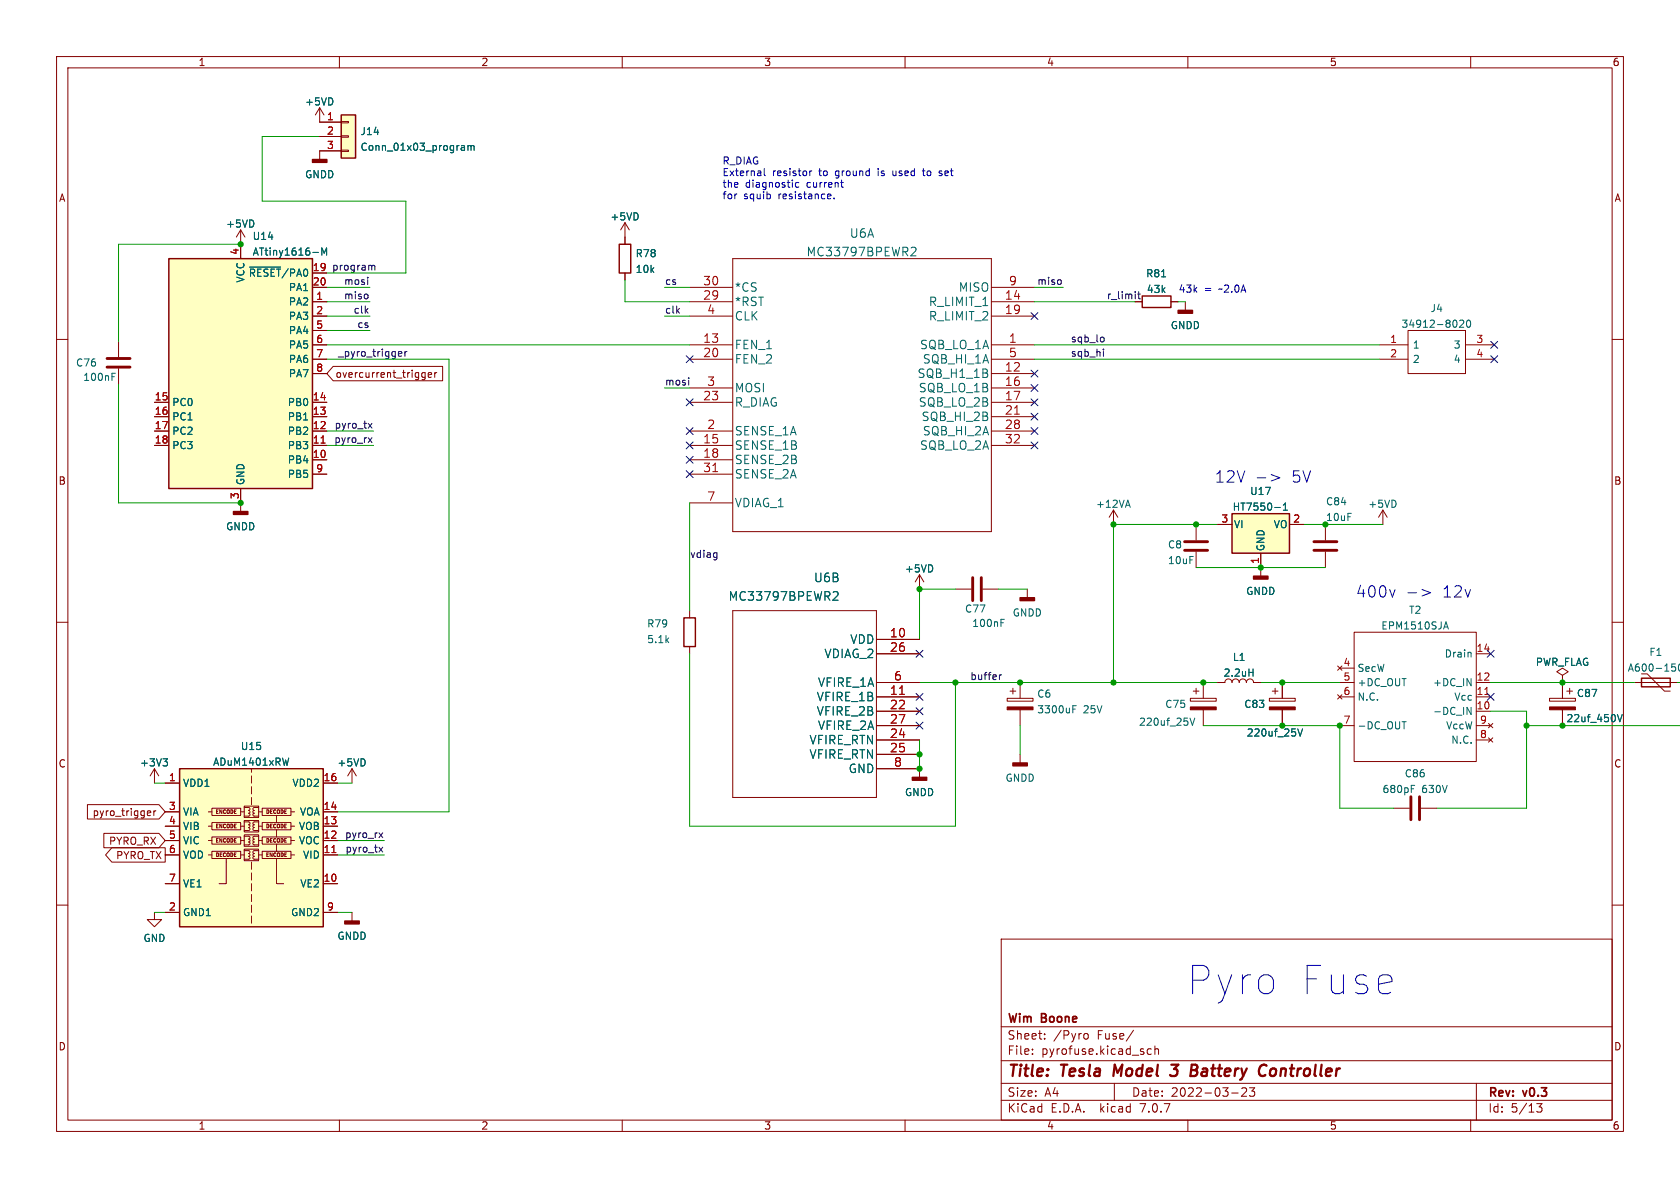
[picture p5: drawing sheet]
<svg xmlns="http://www.w3.org/2000/svg" width="297mm" height="210mm" viewBox="0 0 297 210" stroke-linecap="round" stroke-linejoin="round" font-family="sans-serif">
<g fill="none" stroke="#840000" stroke-width=".18">
<path d="M10 10h277v190h-277zM12 12h273v186h-273zM56.5 19.1v2.5h3.8M56.5 19.1l-.7 1.2M56.5 19.1l.8 1.2M60 10v2M110 10v2M160 10v2M210 10v2M260 10v2M56.5 24.1h3.8M60.3 26.5h1.3v.3h-1.3z"/>
<path d="M60.3 24h1.3v.3h-1.3zM60.3 21.5h1.3v.2h-1.3zM60.3 26.7h-3.8v1.5M110.5 39.4l-.8 1.2M110.5 39.4v3.8M110.5 39.4l.8 1.2M10 60h2M42.5 40.6v5.1M42.5 40.6l-.7 1.3M42.5 40.6l.8 1.3M55.2 53.3h2.6M55.2 55.9h2.6"/>
<path d="M55.2 50.8h2.6M55.2 48.3h2.6M55.2 58.4h2.6M110.5 48.3v1.2M121.9 53.3h7.6M121.9 55.9h7.6M121.9 50.8h7.6M129.5 45.7h45.8v48.3h-45.8zM175.3 53.3h7.6M175.3 55.9h7.6M175.3 50.8h7.6M200.7 53.3h1.2"/>
<path d="M207 53.3h1.3M209.5 53.3v1.6M248.9 58.4h10.2v7.6h-10.2zM285 60h2M21 60.3v2.8M21 65.2v2.7M27.3 78.7h2.5M27.3 71.1h2.5M27.3 76.2h2.5M27.3 73.7h2.5M55.2 61h2.6M55.2 63.5h2.6"/>
<path d="M55.2 66h2.6M55.2 78.7h2.6M55.2 71.1h2.6M55.2 76.2h2.6M55.2 73.7h2.6M58.9 64.8h19.4v2.5h-19.4l-1.1-1.3zM74.7 66.6h.5M74.7 65.9h.5M75.2 65.9v1l-.2 .2h-.3M75.7 66.3l.6-.1-.1-.3h-.3l-.2 .1 .1 .6h.4M76.9 65.9v.8M77.2 65.9l-.3 .2"/>
<path d="M121.9 61h7.6M121.9 63.5h7.6M121.9 78.7h7.6M121.9 68.6h7.6M121.9 71.1h7.6M121.9 76.2h7.6M175.3 61h7.6M175.3 63.5h7.6M175.3 66h7.6M175.3 78.7h7.6M175.3 68.6h7.6M175.3 71.1h7.6"/>
<path d="M175.3 76.2h7.6M175.3 73.7h7.6M243.8 61h5.1M243.8 63.5h5.1M259.1 61h5.1M259.1 63.5h5.1M42.5 86.4v4M55.2 81.3h2.6M55.2 83.8h2.6M121.9 81.3h7.6M121.9 83.8h7.6M121.9 88.9h7.6"/>
<path d="M196.8 90.2l-.7 1.2M196.8 90.2v2.5M196.8 90.2l.8 1.2M211.5 92.7v2.8M211.5 97.5v2.8M215.3 92.7h2.5M222.9 97.8v4.1M228 92.7h2.5M234.3 92.7v2.8M234.3 97.5v2.8M244.5 90.2l-.8 1.2M244.5 90.2v2.5"/>
<path d="M244.5 90.2l.7 1.2M10 110h2M121.9 108v1.2M121.9 114.3v1.3M129.5 108h25.4v33h-25.4zM154.9 113h7.7M154.9 115.6h7.7M162.6 101.6v2.5M162.6 101.6l-.8 1.3M162.6 101.6l.7 1.3M168.9 104.1h2.8M173.7 104.1h2.8"/>
<path d="M181.6 104.1v1.6M236.5 117.7l.7 .8M236.9 118.1h2.5M237.2 117.7l-.7 .8M239.4 111.8h21.6v22.8h-21.6zM261 115.6h2.5M276.2 119.4l-1-.7 1-.6 1 .6-1 .7v1.3M285 110h2M290.2 119.1h1l3.1 3.1h1M27.3 135.9l-.8 1.3M27.3 135.9v2.5M27.3 135.9l.8 1.3"/>
<path d="M29.2 138.4h2.5M44.4 135.9v.6M44.4 137.2v1.2M44.4 139.1v1.2M57.1 138.4h2.6M62.2 135.9l-.7 1.3M62.2 135.9v2.5M62.2 135.9l.8 1.3M154.9 135.9h7.7v1.5M154.9 120.7h7.7M154.9 123.2h7.7M154.9 125.7h7.7"/>
<path d="M154.9 130.8h7.7M154.9 133.4h7.7M154.9 128.3h7.7M178.1 123.4h4.5v.6h-4.5zM178.6 122.2h1M179.1 121.7v1M180.3 120.7v2.7M180.3 125.5v2.8M180.3 133.4v1.5M210.4 123.4h4.6v.6h-4.6zM210.9 122.2h1.1M211.5 121.7v1"/>
<path d="M212.7 120.7v2.7M212.7 125.5v2.8M215.3 120.7h1.2a.64 .64 0 0 1 .7-.7 .64 .64 0 0 1 .6 .7 .64 .64 0 0 1 .6-.7 .64 .64 0 0 1 .7 .7 .64 .64 0 0 1 .6-.7 .64 .64 0 0 1 .6 .7 .64 .64 0 0 1 .7-.7 .64 .64 0 0 1 .6 .7h1.3M224.4 123.4h4.6v.6h-4.6zM224.9 122.2h1M225.4 121.7v1M226.7 120.7v2.7M226.7 125.5v2.8M236.5 122.8l.7 .8M236.9 120.7h2.5M236.9 123.2h2.5M236.9 128.3h2.5"/>
<path d="M237.2 122.8l-.7 .8M261 120.7h2.5M261 123.2h2.5M261 125.7h2.5M261 130.8h2.5M261 128.3h2.5M263.1 130.4l.8 .8M263.1 127.9l.8 .8M263.9 130.4l-.8 .8M263.9 127.9l-.8 .8M273.9 123.4h4.6v.6h-4.6zM276.2 120.7h.1"/>
<path d="M276.2 120.7v2.7M276.2 125.5v2.8M277 122.2h1M277.5 121.7v1M288.9 120.7h7.6M10 160h2M15.5 142.2h12.6l1.1 1.3-1.1 1.3h-12.6zM18.4 147.3h9.7l1.1 1.3-1.1 1.3h-9.7zM19.8 149.9h9.4v2.5h-9.4l-1.1-1.3zM26.2 143.3l.4 .1 .1 .2-.7 .2M26.6 144.1l-.4 .1M27.2 143.3v.9"/>
<path d="M27.6 143.3l-.4 .3M29.2 151.1h2.5M29.2 148.6h2.5M29.2 146.1h2.5M29.2 143.5h2.5M29.2 156.2h2.5M36.8 151.1h.7M36.8 148.6h.7M36.8 146.1h.7M36.8 143.5h.7M37.5 150.5h5v1.3h-5zM37.5 148h5v1.2h-5z"/>
<path d="M37.5 145.4h5v1.3h-5zM37.5 142.9h5v1.2h-5zM40 151.8v4.4h-1.3M42.5 151.1h.7M42.5 148.6h.7M42.5 146.1h.7M42.5 143.5h.7M43.2 150.1h2.5v2h-2.5zM43.2 147.6h2.5v2h-2.5zM43.2 145h2.5v2.1h-2.5zM43.2 142.5h2.5v2h-2.5zM43.2 150.4h.8l.2 .2-.3 .3 .3 .2-.1 .2-.2 .1 .3 .1-.1 .3-.9 .1"/>
<path d="M43.2 147.8h.8l.2 .3-.3 .2 .3 .2-.1 .2-.2 .1 .3 .2-.1 .3-.9 .1M43.2 145.3h.8l.2 .2-.3 .3 .3 .2-.1 .2-.2 .1 .3 .1-.1 .3-.9 .1M43.2 142.7l.8 .1 .2 .2-.3 .3 .3 .2-.1 .2-.2 .1 .3 .1-.1 .3-.9 .1M44.4 141v1.2M44.4 152.4v1.3M44.4 154.3v1.3M44.4 156.2v1.3M44.4 158.1v1.3M45.7 150.4h-.8l-.2 .2 .3 .3-.3 .2 .1 .2 .2 .1-.3 .1 .1 .3 .9 .1M45.7 147.8h-.8l-.2 .3 .3 .2-.3 .2 .1 .3h.2l-.3 .2 .1 .3 .9 .1M45.7 145.3h-.8l-.2 .2 .3 .3-.3 .2 .1 .2 .2 .1-.3 .2 .1 .2 .9 .1M45.7 142.7l-.8 .1-.2 .2 .3 .3-.3 .2 .1 .2 .2 .1-.3 .1 .1 .3 .9 .1"/>
<path d="M45.7 151.1h.7M45.7 148.6h.7M45.7 146.1h.7M45.7 143.5h.7M46.4 150.5h5v1.3h-5zM46.4 148h5v1.2h-5zM46.4 145.4h5v1.3h-5zM46.4 142.9h5v1.2h-5zM48.9 151.8v4.4h1.3M48.9 144.1v1.3M48.9 146.7v1.3M48.9 149.2v1.3"/>
<path d="M51.4 151.1h.7M51.4 148.6h.7M51.4 146.1h.7M51.4 143.5h.7M57.1 151.1h2.6M57.1 148.6h2.6M57.1 146.1h2.6M57.1 143.5h2.6M57.1 156.2h2.6M246.4 142.9h2.8M251.2 142.9h2.8M285 160h2"/>
<path d="M27.3 161.3v1.3h-1.3l1.3 1.2 1.3-1.2h-1.3M29.2 161.3h2.5M44.4 160v1.3M44.4 161.9v1.3M57.1 161.3h2.6M62.2 161.3v1.5M177 166h108v32h-108zM60 198v2M110 198v2M160 198v2M177 194.5h108M177 191.5h108"/>
<path d="M177 187.5h108M177 181.5h108M182.5 186.3v.1M182.5 185.5v.1M184.7 183.6v.1M184.7 182.8v.1M191.7 182.8l.4-.1 .3 .3-.1 .6-.2 .1-.4-.1M197 191.5v3M200.4 182.1l-1.3 2M203.5 185.5l-.4-.1-.3 .3v.4l.2 .2h.5M204.2 185.5l.2-.1 .3 .1 .1 .9M204.2 184.9v1.5"/>
<path d="M210 198v2M217.7 193.2h1.2M220.3 192.4v.5l-.8 .9h.9M221.8 192.3l-.5 .6 .4 .1v.7l-.2 .1h-.4l-.2-.1M260 198v2M261 191.5v6.5M271.7 195.1h.9l-.5 .6 .4 .1v.7l-.2 .1-.6-.1"/>
</g>
<path d="M197.1 188.2l-.3 2M207.1 188.2h1.2l-.7 .8 .4 .1M208 190l-.3 .2-.8-.1M210.7 188.2h.7a.49 .49 0 0 1 .3 .5 .49 .49 0 0 1-.5 .5l.3 .1a.58 .58 0 0 1-.3 .9M223.6 188.2l.3 .2M225.3 188.9a.62 .62 0 0 0-.7 .4v.7a.52 .52 0 0 0 .7 .1" fill="none" stroke="#840000" stroke-width=".4"/>
<g fill="#840000" stroke="#840000" stroke-width=".25">
<path d="M161.3 137.4h2.5v.5h-2.5z"/>
<path d="M179.1 134.9h2.5v.5h-2.5z"/>
<path d="M180.3 105.7h2.6v.5h-2.6z"/>
<path d="M41.3 90.4h2.5v.5h-2.5z"/>
<path d="M61 162.8h2.5v.5h-2.5z"/>
<path d="M55.2 28.2h2.6v.5h-2.6z"/>
<path d="M208.3 54.9h2.5v.5h-2.5z"/>
<path d="M221.6 101.9h2.6v.5h-2.6z"/>
</g>
<g fill="none" stroke="#006464" stroke-width=".18">
<path d="M81.7 25.7l.4 .1v.8M82.1 26.5l-.4 .1M82.1 26l-.4 .1M82.7 25.9l.4-.2 .2 .2M82.7 25.7v.9M83.3 25.9l.2-.2 .3 .1v.8M83.3 25.9v.7M44.1 47.2h5.5M55.3 44.6h1M56.9 45.1v-1.3l.4 .9 .4-.9v1.3M161.3 43.7l.5 .1 .1 .3-.9 1.1h.9M205.3 48.9h.8"/>
<path d="M258.1 56.7l.4-.1 .3 .4-.8 .9h.8M259.4 56.7l.2-.1a.68 .68 0 0 1 .4 .6 .68 .68 0 0 1-.4 .7l-.2-.2-.1-.3zM19.8 66.6h.4M19.8 66h.6M199.1 89.3h.6M199.4 88.4l.4 1.3M225.4 89.7h.9M226.9 90.2h.7M226.9 89.3l.3-.4v1.3M147.5 104.6l.5 .1 .2 .3-1 1.1h1M177 110.1h.4M177 109.5h.6"/>
<path d="M220.8 118.9h.7M221.5 118.3v1.2M255.3 110.8h.6M255.6 109.9l.5 1.3M260 115.4l.1 .7M295.6 117.4h.6M295.7 117.9h.3l.2 .2v.4l-.5 .1M297 117.4h.1M297 118.6h.1M297 117.4a.79 .79 0 0 0 0 1.2M28.8 134.1h.8l-.4 .5M29.4 134.6l.2 .3v.3l-.2 .2"/>
<path d="M51 134l-.3 1.3M189.7 125.4h.4M189.7 124.7h.6M210.4 126.9l.4 1.3 .4-1.3M229.4 128.8l.4 1.3 .5-1.3M247.9 127.6h.7M249.5 139.4h.4M249.5 138.8h.6M259.3 125l.8 1.3v-1.3M285.9 126.3l.5 1.3 .4-1.3"/>
</g>
<g fill="#840000" stroke="#840000" stroke-width=".18">
<path d="M273.9 125h4.6v.5h-4.6z"/>
<path d="M178.1 125h4.5v.5h-4.5z"/>
<path d="M210.4 125h4.6v.5h-4.6z"/>
<path d="M224.4 125h4.6v.5h-4.6z"/>
</g>
<path d="M60.3 20.3h2.6v7.6h-2.6zM29.8 45.7h25.4v40.7h-25.4zM109.5 43.2h2v5.1h-2zM201.9 52.3h5.1v2.1h-5.1zM217.8 90.8h10.2v7h-10.2zM120.9 109.2h2v5.1h-2zM290.2 119.9h5.1v1.5h-5.1zM31.7 135.9h25.4v27.9h-25.4z" fill="none" stroke="#840000" stroke-width=".25"/>
<path d="M18.9 64.9h4.1M18.9 63.4h4.1M209.4 97.3h4.1M209.4 95.8h4.1M232.3 97.3h4M232.3 95.8h4M172 102.1v4.1M173.5 102.1v4.1M249.4 140.8v4.1M251 140.8v4.1" fill="none" stroke="#840000" stroke-width=".51"/>
<g fill="#ffffc2" stroke="#ffffc2" stroke-width=".18">
<path d="M217.8 90.8h10.2v7h-10.2z"/>
<path d="M31.7 135.9h25.4v27.9h-25.4z"/>
<path d="M60.3 20.3h2.6v7.6h-2.6z"/>
<path d="M29.8 45.7h25.4v40.7h-25.4z"/>
</g>
<path d="M56.8 78.3h.7M179.4 73.2h.8M126 83.4h.9M159 122.7h.9M262.5 122.8h.7M58.7 150.7h.7" fill="none" stroke="#a90000" stroke-width=".18"/>
<g fill="none" stroke="#0f0f0f" stroke-width=".18">
<path d="M65 52.1v.6M65 49v.1M65 49.4v.9M65.7 47v.1M65.7 47.1v.6M65.7 47.1l.2-.2 .3 .1 .1 .7M187.6 49.6v.6M195 59.6l.2 .2v.4l-.2 .2M201.1 52h.5M201.3 51.6v1l.3 .2M65.1 74.8l.7 .9M65.1 77.4l.7 .8"/>
<path d="M65.8 74.8l-.7 .9M65.8 77.4l-.7 .8M70.6 62.1l.4 .1v.2l-.6 .2M71 62.9l-.4 .1M71.6 62.1v.9M71.9 62.1l-.3 .3M121.7 66.8v.1M121.7 67.2v.9M195.1 61.7v.1M195.1 62.1v.9M126.6 97.7l.1 .1M126.7 97.7v1l-.1 .2"/>
<path d="M126.7 98.5h-.1M176.7 119.3v.8M177.1 119.3l-.4 .2M67 149.8l.7 .8M67 147.2l.7 .9M67.7 149.8l-.7 .8M67.7 147.2l-.7 .9"/>
</g>
<g fill="none" stroke="#0000c2" stroke-width=".18">
<path d="M135.1 29.8v1.1l.2 .2M141.2 32.3h-.3l-.3 .2 .1 .5h.5M143.2 30.2v.9M143.5 30.2l-.3 .3M146.7 34.3l.2 .3-.6 .1M146.8 35.1h-.1M147.5 35v.1M148.6 32.3h.5M148.8 32.9l.3 .2M157.9 30.2v.7l.1 .2M163.1 30.2h.4M163.2 29.8v1.1l.3 .2"/>
<path d="M166.1 30.3h.4M166.1 30.6l.5 .2M166.6 30.9l-.2 .2-.4-.1M224.7 83.9l1.6 .6-1.6 .5M248.9 104.8h1.5M251.4 104.2l1.5 .6-1.5 .6"/>
</g>
<g fill="none" stroke="#009600" stroke-width=".18">
<path d="M56.5 24.1h-10.1v11.5h25.4v12.7h-14M42.5 43.2h-21.5v17.1M57.8 50.8h7.6M57.8 53.3h7.6M57.8 55.9h7.6M57.8 58.4h7.6M110.5 49.5v3.8h11.4M117.5 50.8h4.4M117.5 55.9h4.4M182.9 50.8h5.1M182.9 53.3h17.8M208.3 53.3h1.2"/>
<path d="M21 67.9v21h21.5M57.8 61h64.1M57.8 63.5h21.6v80h-19.7M57.8 76.2h8.2M57.8 78.7h8.2M117.5 68.6h4.4M182.9 61h60.9M182.9 63.5h60.9M121.9 88.9v19.1M215.3 92.7h-18.5v28M230.5 92.7h14M121.9 115.6v30.5h47v-25.4"/>
<path d="M168.9 104.1h-6.3v8.9M176.5 104.1h5.1M211.5 100.3h22.8M27.3 138.4h1.9M59.7 138.4h2.5M162.6 120.7h52.7M162.6 130.8v5.1M180.3 128.3v5.1M212.7 128.3h24.2v14.6h9.5M222.9 120.7h14M263.5 120.7h25.4M263.5 125.7h6.4v17.2h-15.9"/>
<path d="M269.9 128.3h27.2M296.5 120.7h.6M59.7 151.1h8.2M59.7 148.6h8.2M27.3 161.3h1.9M59.7 161.3h2.5"/>
</g>
<g fill="none" stroke="#000084" stroke-width=".18">
<path d="M182.3 55.3l1.2 1.2M183.5 55.3l-1.2 1.2M121.3 78.1l1.2 1.2M121.3 75.6l1.2 1.2M121.3 70.5l1.2 1.2M121.3 62.9l1.2 1.2M122.5 78.1l-1.2 1.2M122.5 75.6l-1.2 1.2M122.5 70.5l-1.2 1.2M122.5 62.9l-1.2 1.2M182.3 65.4l1.2 1.2M182.3 70.5l1.2 1.2"/>
<path d="M182.3 68l1.2 1.2M182.3 75.6l1.2 1.2M182.3 73.1l1.2 1.2M182.3 78.1l1.2 1.2M183.5 65.4l-1.2 1.2M183.5 70.5l-1.2 1.2M183.5 68l-1.2 1.2M183.5 75.6l-1.2 1.2M183.5 73.1l-1.2 1.2M183.5 78.1l-1.2 1.2M263.6 62.9l1.2 1.2M263.6 60.4l1.2 1.2"/>
<path d="M264.8 62.9l-1.2 1.2M264.8 60.4l-1.2 1.2M121.3 83.2l1.2 1.2M121.3 80.7l1.2 1.2M122.5 83.2l-1.2 1.2M122.5 80.7l-1.2 1.2M162 115l1.2 1.2M163.2 115l-1.2 1.2M262.9 115l1.2 1.2M264.1 115l-1.2 1.2M162 125.1l1.2 1.2M162 127.7l1.2 1.2"/>
<path d="M162 122.6l1.2 1.2M163.2 125.1l-1.2 1.2M163.2 127.7l-1.2 1.2M163.2 122.6l-1.2 1.2M262.9 122.6l1.2 1.2M264.1 122.6l-1.2 1.2"/>
</g>
<g fill="#009600" stroke="#009600" stroke-width=".18">
<circle cx="162.6" cy="133.4" r=".46"/>
<circle cx="162.6" cy="135.9" r=".46"/>
<circle cx="162.6" cy="104.1" r=".46"/>
<circle cx="180.3" cy="120.7" r=".46"/>
<circle cx="168.9" cy="120.7" r=".46"/>
<circle cx="276.2" cy="128.3" r=".46"/>
<circle cx="276.2" cy="120.7" r=".46"/>
<circle cx="42.5" cy="43.2" r=".46"/>
<circle cx="211.5" cy="92.7" r=".46"/>
<circle cx="196.8" cy="92.7" r=".46"/>
<circle cx="196.8" cy="120.7" r=".46"/>
<circle cx="236.9" cy="128.3" r=".46"/>
<circle cx="222.9" cy="100.3" r=".46"/>
<circle cx="234.3" cy="92.7" r=".46"/>
<circle cx="226.7" cy="120.7" r=".46"/>
<circle cx="226.7" cy="128.3" r=".46"/>
<circle cx="212.7" cy="120.7" r=".46"/>
<circle cx="269.9" cy="128.3" r=".46"/>
<circle cx="42.5" cy="88.9" r=".46"/>
</g>
<g font-size="7" fill="#0000c2">
<text x="209.5" y="176.3">Pyro</text>
<text x="229.2" y="176.3">Fuse</text>
</g>
<g font-size="2.8" fill="#0000c2">
<text x="214.6" y="85.5">12V</text>
<text x="228.3" y="85.5">5V</text>
<text x="239.7" y="105.8">400v</text>
<text x="255.1" y="105.8">12v</text>
</g>
<text font-size="2.8" fill="#006464" x="221.7" y="85.5">-&gt;</text>
<g font-size="2.8" fill="#840000">
<text x="178" y="190.9">Title:</text>
<text x="187.7" y="190.9">Tesla</text>
<text x="197.7" y="190.9">Model</text>
<text x="208.7" y="190.9">3</text>
<text x="212.9" y="190.9">Battery</text>
<text x="225.8" y="190.9">Controller</text>
</g>
<g font-size="2.1" fill="#006464">
<text x="142.5" y="45.5">MC33797BPEWR2</text>
<text x="150.1" y="42.2">U6A</text>
<text x="129.8" y="51.8">*CS</text>
<text x="169.4" y="51.8">MISO</text>
<text x="129.8" y="54.3">*RST</text>
<text x="129.8" y="56.9">CLK</text>
<text x="164.1" y="54.3">R_LIMIT_1</text>
<text x="164.1" y="56.9">R_LIMIT_2</text>
<text x="129.8" y="61.9">FEN_1</text>
<text x="129.8" y="64.5">FEN_2</text>
<text x="162.6" y="61.9">SQB_LO_1A</text>
<text x="163.1" y="64.5">SQB_HI_1A</text>
<text x="129.8" y="69.6">MOSI</text>
<text x="162.1" y="67">SQB_H1_1B</text>
<text x="162.4" y="69.6">SQB_LO_1B</text>
<text x="129.8" y="77.2">SENSE_1A</text>
<text x="129.8" y="72.1">R_DIAG</text>
<text x="162.4" y="72.1">SQB_LO_2B</text>
<text x="162.9" y="74.6">SQB_HI_2B</text>
<text x="163.1" y="77.2">SQB_HI_2A</text>
<text x="129.8" y="79.7">SENSE_1B</text>
<text x="129.8" y="82.3">SENSE_2B</text>
<text x="162.6" y="79.7">SQB_LO_2A</text>
<text x="129.8" y="84.8">SENSE_2A</text>
<text x="129.8" y="89.9">VDIAG_1</text>
<text x="128.7" y="106.4">MC33797BPEWR2</text>
<text x="143.8" y="103.1">U6B</text>
<text x="145.7" y="116.5">VDIAG_2</text>
<text x="150.2" y="114">VDD</text>
<text x="144.3" y="124.2">VFIRE_1B</text>
<text x="144.5" y="121.6">VFIRE_1A</text>
<text x="143" y="131.8">VFIRE_RTN</text>
<text x="144.3" y="126.7">VFIRE_2B</text>
<text x="144.5" y="129.2">VFIRE_2A</text>
<text x="143" y="134.3">VFIRE_RTN</text>
<text x="150" y="136.9">GND</text>
</g>
<g font-size="2.1" fill="#a90000">
<text x="124.2" y="53.1">29</text>
<text x="124.2" y="50.5">30</text>
<text x="177.6" y="53.1">14</text>
<text x="178.3" y="50.5">9</text>
<text x="124.9" y="55.6">4</text>
<text x="177.6" y="55.6">19</text>
<text x="124.2" y="60.7">13</text>
<text x="124.2" y="63.2">20</text>
<text x="177.6" y="65.8">12</text>
<text x="178.3" y="60.7">1</text>
<text x="178.3" y="63.2">5</text>
<text x="124.2" y="70.9">23</text>
<text x="124.9" y="68.3">3</text>
<text x="177.6" y="68.3">16</text>
<text x="177.6" y="70.9">17</text>
<text x="124.9" y="75.9">2</text>
<text x="177.6" y="73.4">21</text>
<text x="177.6" y="75.9">28</text>
<text x="124.2" y="78.5">15</text>
<text x="124.2" y="81">18</text>
<text x="124.2" y="83.6">31</text>
<text x="177.6" y="78.5">32</text>
<text x="124.9" y="88.6">7</text>
<text x="157.2" y="112.8">10</text>
<text x="157.2" y="115.3">26</text>
<text x="157.2" y="122.9">11</text>
<text x="157.2" y="125.5">22</text>
<text x="158" y="120.4">6</text>
<text x="157.2" y="130.6">24</text>
<text x="157.2" y="128">27</text>
<text x="157.2" y="133.1">25</text>
<text x="158" y="135.6">8</text>
</g>
<g font-size="2.1" fill="#840000">
<text x="178" y="184">Sheet:</text>
<text x="178" y="181.2">Wim</text>
<text x="184.2" y="181.2">Boone</text>
<text x="186.2" y="184">/Pyro</text>
<text x="194" y="184">Fuse/</text>
<text x="178" y="186.7">File:</text>
<text x="184.1" y="186.7">pyrofuse.kicad_sch</text>
<text x="178" y="196.9">KiCad</text>
<text x="178" y="194.1">Size:</text>
<text x="184.7" y="194.1">A4</text>
<text x="185.7" y="196.9">E.D.A.</text>
<text x="194.6" y="196.9">kicad</text>
<text x="200" y="194.1">Date:</text>
<text x="201.8" y="196.9">7.0.7</text>
<text x="207" y="194.1">2022-03-23</text>
<text x="263" y="194.3">Rev:</text>
<text x="263" y="196.9">Id:</text>
<text x="267.1" y="196.9">5/13</text>
<text x="269.4" y="194.3">v0.3</text>
</g>
<g font-size="1.8" fill="#840000">
<text x="35" y="11.9">1</text>
<text x="85" y="11.9">2</text>
<text x="135" y="11.9">3</text>
<text x="185" y="11.9">4</text>
<text x="235" y="11.9">5</text>
<text x="285" y="11.9">6</text>
<text x="10.3" y="35.9">A</text>
<text x="285.3" y="35.9">A</text>
<text x="59.2" y="67">overcurrent_trigger</text>
<text x="10.3" y="85.9">B</text>
<text x="285.3" y="85.9">B</text>
<text x="10.3" y="135.9">C</text>
<text x="285.3" y="135.9">C</text>
<text x="16.3" y="144.5">pyro_trigger</text>
<text x="19.2" y="149.5">PYRO_RX</text>
<text x="20.4" y="152.1">PYRO_TX</text>
<text x="10.3" y="185.9">D</text>
<text x="285.3" y="185.9">D</text>
<text x="35" y="199.9">1</text>
<text x="85" y="199.9">2</text>
<text x="135" y="199.9">3</text>
<text x="185" y="199.9">4</text>
<text x="235" y="199.9">5</text>
<text x="285" y="199.9">6</text>
</g>
<g font-size="1.8" fill="#006464">
<text x="53.8" y="18.8">+5VD</text>
<text x="63.6" y="24.1">J14</text>
<text x="63.6" y="26.9">Conn_01x03_program</text>
<text x="53.8" y="31.7">GNDD</text>
<text x="39.9" y="40.4">+5VD</text>
<text x="107.8" y="39.2">+5VD</text>
<text x="44.6" y="42.6">U14</text>
<text x="44.6" y="45.4">ATtiny1616-M</text>
<text x="112.3" y="45.7">R78</text>
<text x="43.4" y="50.1" transform="rotate(-90 43.4 50.1)">VCC</text>
<text x="43.9" y="49.1">~{RESET}/PA0</text>
<text x="51" y="51.7">PA1</text>
<text x="112.3" y="48.5">10k</text>
<text x="202.5" y="49.2">R81</text>
<text x="202.6" y="52">43k</text>
<text x="51" y="54.2">PA2</text>
<text x="51" y="56.7">PA3</text>
<text x="51" y="59.3">PA4</text>
<text x="206.9" y="58.4">GNDD</text>
<text x="247.7" y="58.1">34912-8020</text>
<text x="252.8" y="55.4">J4</text>
<text x="13.3" y="65">C76</text>
<text x="51" y="61.8">PA5</text>
<text x="51" y="64.4">PA6</text>
<text x="249.7" y="61.8">1</text>
<text x="249.7" y="64.4">2</text>
<text x="256.9" y="61.8">3</text>
<text x="256.9" y="64.4">4</text>
<text x="14.6" y="67.5">100nF</text>
<text x="30.4" y="72">PC0</text>
<text x="50.8" y="72">PB0</text>
<text x="51" y="66.9">PA7</text>
<text x="30.4" y="74.5">PC1</text>
<text x="30.4" y="77.1">PC2</text>
<text x="50.8" y="77.1">PB2</text>
<text x="50.8" y="74.5">PB1</text>
<text x="30.4" y="79.6">PC3</text>
<text x="50.8" y="82.1">PB4</text>
<text x="50.8" y="79.6">PB3</text>
<text x="43.4" y="85.9" transform="rotate(-90 43.4 85.9)">GND</text>
<text x="50.8" y="84.7">PB5</text>
<text x="193.7" y="90">+12VA</text>
<text x="220.9" y="87.7">U17</text>
<text x="234.3" y="89.5">C84</text>
<text x="241.8" y="90">+5VD</text>
<text x="39.9" y="93.9">GNDD</text>
<text x="217.8" y="90.5">HT7550-1</text>
<text x="218.1" y="93.6">VI</text>
<text x="225.1" y="93.6">VO</text>
<text x="234.3" y="92.3">10uF</text>
<text x="159.9" y="101.4">+5VD</text>
<text x="206.4" y="97.1">C8</text>
<text x="206.4" y="99.9">10uF</text>
<text x="223.7" y="97.5" transform="rotate(-90 223.7 97.5)">GND</text>
<text x="220.2" y="105.4">GNDD</text>
<text x="114.3" y="113.9">5.1k</text>
<text x="114.3" y="111.1">R79</text>
<text x="170.5" y="108.5">C77</text>
<text x="171.8" y="111">100nF</text>
<text x="178.9" y="109.2">GNDD</text>
<text x="244.1" y="111.5">EPM1510SJA</text>
<text x="249" y="108.7">T2</text>
<text x="216.2" y="119.8">2.2uH</text>
<text x="217.9" y="117">L1</text>
<text x="239.9" y="119">SecW</text>
<text x="255.3" y="116.4">Drain</text>
<text x="271.4" y="117.9">PWR_FLAG</text>
<text x="287.7" y="118.9">A600-150</text>
<text x="291.5" y="116.2">F1</text>
<text x="183.3" y="123.5">C6</text>
<text x="205.9" y="125.3">C75</text>
<text x="219.9" y="125.3">C83</text>
<text x="239.9" y="121.5">+DC_OUT</text>
<text x="239.9" y="124.1">N.C.</text>
<text x="253.3" y="121.5">+DC_IN</text>
<text x="257" y="124.1">Vcc</text>
<text x="278.7" y="123.4">C87</text>
<text x="183.3" y="126.3">3300uF</text>
<text x="191.5" y="126.3">25V</text>
<text x="201.3" y="128.5">220uf_25V</text>
<text x="220.3" y="130.4">220uf_25V</text>
<text x="239.9" y="129.1">-DC_OUT</text>
<text x="253.3" y="126.6">-DC_IN</text>
<text x="255.6" y="129.1">VccW</text>
<text x="256.5" y="131.7">N.C.</text>
<text x="276.8" y="127.9">22uf_450V</text>
<text x="24.7" y="135.7">+3V3</text>
<text x="37.6" y="135.6">ADuM1401xRW</text>
<text x="42.5" y="132.8">U15</text>
<text x="59.6" y="135.7">+5VD</text>
<text x="248.2" y="137.6">C86</text>
<text x="32.3" y="139.3">VDD1</text>
<text x="51.6" y="139.3">VDD2</text>
<text x="159.9" y="140.9">GNDD</text>
<text x="177.7" y="138.4">GNDD</text>
<text x="244.3" y="140.4">680pF</text>
<text x="251.4" y="140.4">630V</text>
<text x="32.3" y="144.4">VIA</text>
<text x="32.3" y="146.9">VIB</text>
<text x="32.3" y="149.5">VIC</text>
<text x="52.7" y="149.5">VOC</text>
<text x="52.7" y="146.9">VOB</text>
<text x="52.9" y="144.4">VOA</text>
<text x="32.3" y="152">VOD</text>
<text x="53.5" y="152">VID</text>
<text x="32.3" y="157.1">VE1</text>
<text x="53" y="157.1">VE2</text>
<text x="25.3" y="166.7">GND</text>
<text x="32.3" y="162.2">GND1</text>
<text x="51.4" y="162.2">GND2</text>
<text x="59.6" y="166.3">GNDD</text>
</g>
<g font-size="1.8" fill="#a90000">
<text x="57.7" y="21.3">1</text>
<text x="57.7" y="23.9">2</text>
<text x="57.7" y="26.4">3</text>
<text x="42.3" y="45.2" transform="rotate(-90 42.3 45.2)">4</text>
<text x="55.2" y="48">19</text>
<text x="55.2" y="50.5">20</text>
<text x="55.8" y="53.1">1</text>
<text x="55.8" y="55.6">2</text>
<text x="55.8" y="58.2">5</text>
<text x="55.8" y="60.7">6</text>
<text x="55.8" y="63.2">7</text>
<text x="55.8" y="65.8">8</text>
<text x="245.7" y="60.7">1</text>
<text x="245.7" y="63.2">2</text>
<text x="260.9" y="60.7">3</text>
<text x="260.9" y="63.2">4</text>
<text x="27.3" y="70.9">15</text>
<text x="55.2" y="70.9">14</text>
<text x="27.3" y="73.4">16</text>
<text x="27.3" y="75.9">17</text>
<text x="55.2" y="75.9">12</text>
<text x="55.2" y="73.4">13</text>
<text x="27.3" y="78.5">18</text>
<text x="55.2" y="81">10</text>
<text x="55.2" y="78.5">11</text>
<text x="55.8" y="83.6">9</text>
<text x="42.3" y="88.3" transform="rotate(-90 42.3 88.3)">3</text>
<text x="215.8" y="92.5">3</text>
<text x="228.5" y="92.5">2</text>
<text x="222.6" y="99.8" transform="rotate(-90 222.6 99.8)">1</text>
<text x="237.4" y="117.9">4</text>
<text x="260.9" y="115.3">14</text>
<text x="237.4" y="120.4">5</text>
<text x="237.4" y="122.9">6</text>
<text x="260.9" y="125.5">10</text>
<text x="260.9" y="122.9">11</text>
<text x="260.9" y="120.4">12</text>
<text x="237.4" y="128">7</text>
<text x="261.5" y="130.6">8</text>
<text x="261.5" y="128">9</text>
<text x="29.8" y="138.2">1</text>
<text x="29.8" y="143.3">3</text>
<text x="57.1" y="143.3">14</text>
<text x="57.1" y="138.2">16</text>
<text x="29.8" y="145.8">4</text>
<text x="29.8" y="148.3">5</text>
<text x="57.1" y="148.3">12</text>
<text x="57.1" y="145.8">13</text>
<text x="29.8" y="150.9">6</text>
<text x="29.8" y="156">7</text>
<text x="57.1" y="156">10</text>
<text x="57.1" y="150.9">11</text>
<text x="29.8" y="161">2</text>
<text x="57.7" y="161">9</text>
</g>
<g font-size="1.8" fill="#0000c2">
<text x="127.6" y="29.2">R_DIAG</text>
<text x="127.6" y="31.2">External</text>
<text x="127.6" y="33.3">the</text>
<text x="127.6" y="35.3">for</text>
<text x="131.5" y="35.3">squib</text>
<text x="131.8" y="33.3">diagnostic</text>
<text x="136.5" y="31.2">resistor</text>
<text x="137.7" y="35.3">resistance.</text>
<text x="142.7" y="33.3">current</text>
<text x="144.9" y="31.2">to</text>
<text x="148" y="31.2">ground</text>
<text x="155.7" y="31.2">is</text>
<text x="158.5" y="31.2">used</text>
<text x="164.1" y="31.2">to</text>
<text x="167.1" y="31.2">set</text>
<text x="208.3" y="51.8">43k</text>
<text x="212.9" y="51.8">=</text>
<text x="215.6" y="51.8">~2.0A</text>
</g>
<g font-size="1.8" fill="#0f0f0f">
<text x="58.6" y="47.9">program</text>
<text x="60.7" y="53">miso</text>
<text x="60.7" y="50.5">mosi</text>
<text x="117.5" y="50.5">cs</text>
<text x="183.3" y="50.5">miso</text>
<text x="195.6" y="53">r_limit</text>
<text x="62.4" y="55.5">clk</text>
<text x="63.1" y="58.1">cs</text>
<text x="117.5" y="55.5">clk</text>
<text x="59.7" y="63.2">_pyro_trigger</text>
<text x="189.2" y="63.2">sqb_hi</text>
<text x="189.2" y="60.6">sqb_lo</text>
<text x="117.5" y="68.2">mosi</text>
<text x="59.1" y="75.9">pyro_tx</text>
<text x="59" y="78.4">pyro_rx</text>
<text x="121.9" y="98.7">vdiag</text>
<text x="171.4" y="120.3">buffer</text>
<text x="60.9" y="148.2">pyro_rx</text>
<text x="61" y="150.8">pyro_tx</text>
</g>
<g font-size=".9" fill="#840000">
<text x="38" y="149.1">ENCODE</text>
<text x="38" y="146.6">ENCODE</text>
<text x="38" y="144.1">ENCODE</text>
<text x="46.9" y="149.1">DECODE</text>
<text x="46.9" y="146.6">DECODE</text>
<text x="46.9" y="144.1">DECODE</text>
<text x="38" y="151.7">DECODE</text>
<text x="46.9" y="151.7">ENCODE</text>
</g>
</svg>
